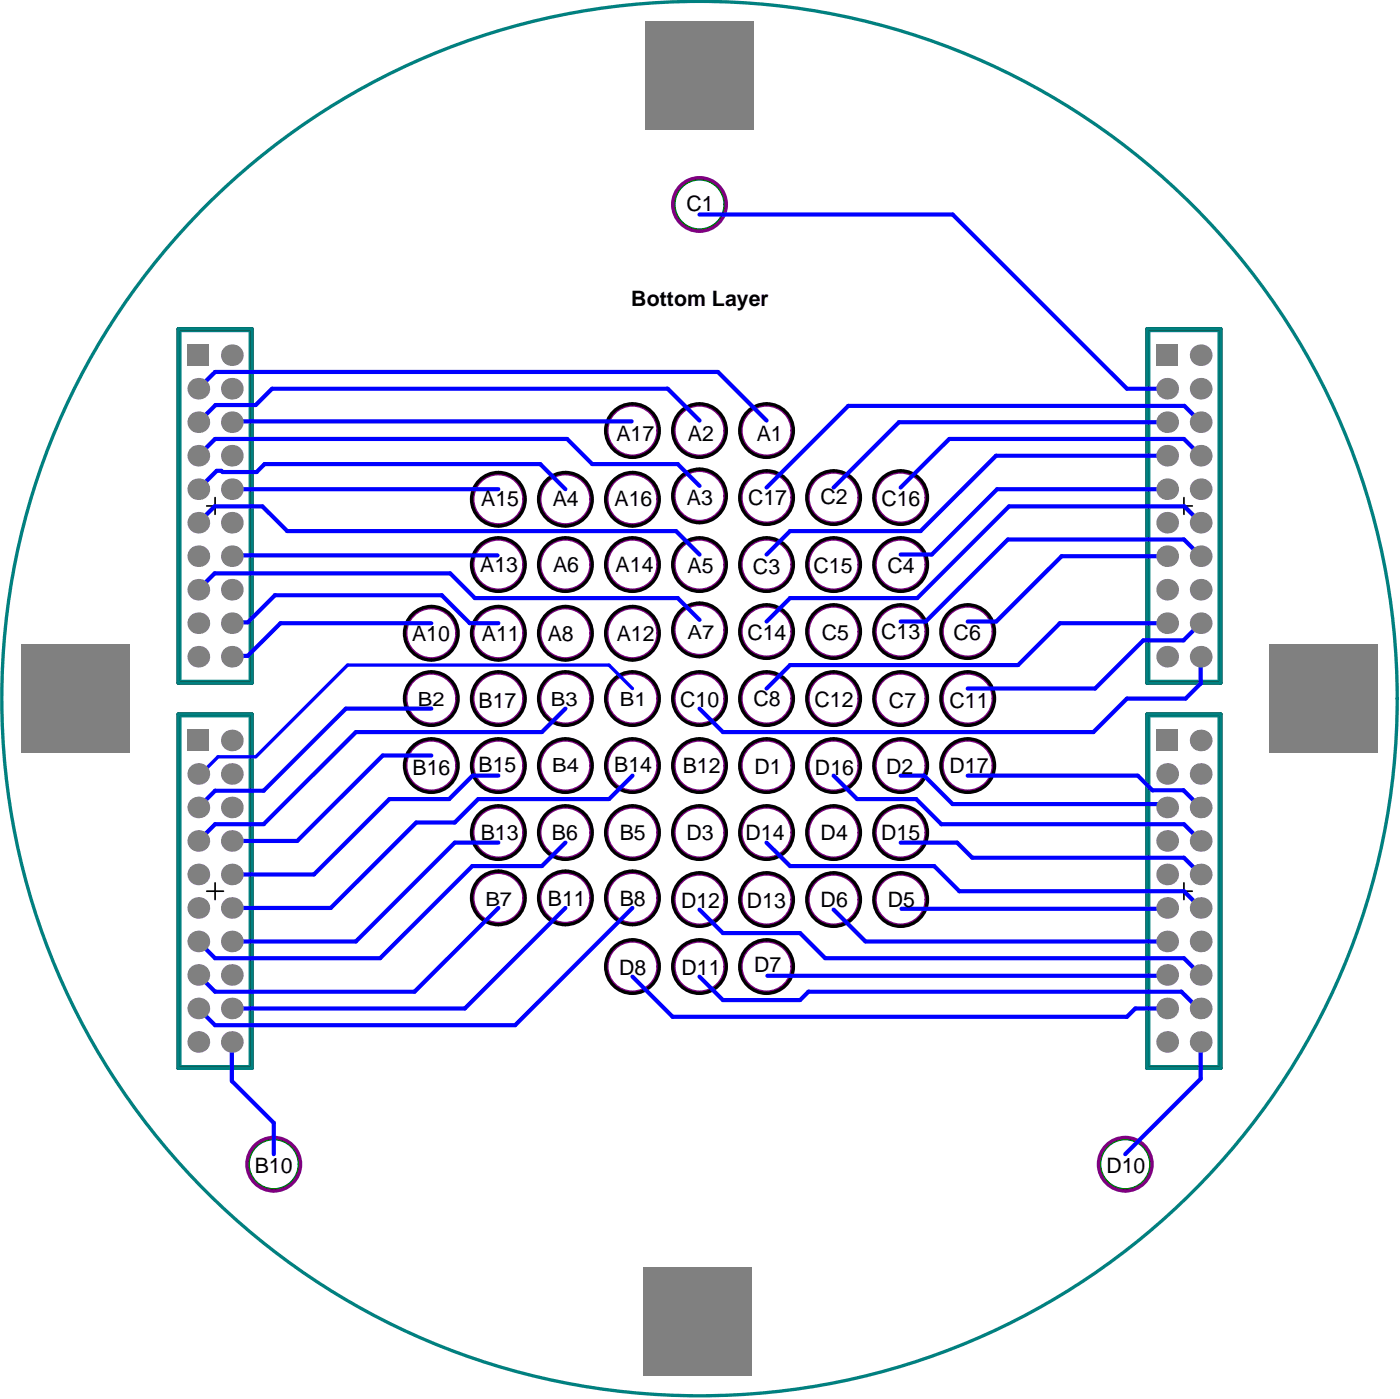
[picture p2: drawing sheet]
<svg xmlns="http://www.w3.org/2000/svg" width="278mm" height="278mm" viewBox="0 0 278 278" stroke-linecap="round" stroke-linejoin="round" font-family="sans-serif">
<g fill="none" stroke="#008000" stroke-width=".5">
<circle cx="139.1" cy="40.6" r="5"/>
<circle cx="54.4" cy="231.3" r="5"/>
<circle cx="223.7" cy="231.3" r="5"/>
</g>
<g fill="none" stroke="#800080" stroke-width=".66">
<circle cx="139.1" cy="40.6" r="5.3"/>
<circle cx="54.4" cy="231.3" r="5.3"/>
<circle cx="223.7" cy="231.3" r="5.3"/>
</g>
<path d="M42.8 98.9v3.3M235.4 98.9v3.3M41.1 100.5h3.3M233.7 100.5h3.4M41.1 177.1h3.3M42.8 175.4v3.4M233.7 177.1h3.4M235.4 175.4v3.4" fill="none" stroke="#000" stroke-width=".33"/>
<path d="M41 40.9a138.7 138.7 0 0 1 182.7-11.9 138.7 138.7 0 0 1 35.2 179.7 138.7 138.7 0 0 1-185.8 52 138.7 138.7 0 0 1-58.1-184 138.9 138.9 0 0 1 26-35.8zM35.4 65.3h14.7v70.4h-14.7zM35.8 65.7h14v69.7h-14zM228.1 65.3h14.6v70.4h-14.6zM242.4 65.7h-14v69.7h14M242.4 65.7v69.7M35.4 141.9h14.7v70.4h-14.7zM35.8 142.2h14v69.8h-14zM228.1 141.9h14.6v70.4h-14.6zM242.4 142.2h-14v69.8h14M242.4 142.2v69.8" fill="none" stroke="#008080" stroke-width=".66"/>
<g fill="none" stroke="#800080" stroke-width=".5">
<circle cx="99.1" cy="99.2" r="5"/>
<circle cx="112.4" cy="99.2" r="5"/>
<circle cx="125.7" cy="85.6" r="5"/>
<circle cx="125.7" cy="99.2" r="5"/>
<circle cx="139.1" cy="98.5" r="5"/>
<circle cx="139.1" cy="85.6" r="5"/>
<circle cx="152.4" cy="85.6" r="5"/>
<circle cx="152.4" cy="98.9" r="5"/>
<circle cx="165.7" cy="98.9" r="5"/>
<circle cx="179.1" cy="98.9" r="5"/>
<circle cx="99.1" cy="112.2" r="5"/>
<circle cx="112.4" cy="112.2" r="5"/>
<circle cx="125.7" cy="112.2" r="5"/>
<circle cx="139.1" cy="112.2" r="5"/>
<circle cx="152.4" cy="112.2" r="5"/>
<circle cx="165.7" cy="112.2" r="5"/>
<circle cx="179.1" cy="112.2" r="5"/>
<circle cx="85.8" cy="138.8" r="5"/>
<circle cx="85.8" cy="125.8" r="5"/>
<circle cx="99.1" cy="125.8" r="5"/>
<circle cx="99.1" cy="138.8" r="5"/>
<circle cx="112.4" cy="125.8" r="5"/>
<circle cx="112.4" cy="138.8" r="5"/>
<circle cx="125.7" cy="125.8" r="5"/>
<circle cx="125.7" cy="138.8" r="5"/>
<circle cx="139.1" cy="138.8" r="5"/>
<circle cx="139.1" cy="125.2" r="5"/>
<circle cx="152.4" cy="125.5" r="5"/>
<circle cx="152.4" cy="138.8" r="5"/>
<circle cx="165.7" cy="138.8" r="5"/>
<circle cx="165.7" cy="125.5" r="5"/>
<circle cx="179.1" cy="138.8" r="5"/>
<circle cx="179.1" cy="125.5" r="5"/>
<circle cx="192.4" cy="138.8" r="5"/>
<circle cx="192.4" cy="125.5" r="5"/>
<circle cx="85.8" cy="152.1" r="5"/>
<circle cx="99.1" cy="152.1" r="5"/>
<circle cx="112.4" cy="152.1" r="5"/>
<circle cx="125.7" cy="152.1" r="5"/>
<circle cx="139.1" cy="152.1" r="5"/>
<circle cx="152.4" cy="152.1" r="5"/>
<circle cx="165.7" cy="152.1" r="5"/>
<circle cx="179.1" cy="152.1" r="5"/>
<circle cx="192.4" cy="152.1" r="5"/>
<circle cx="99.1" cy="165.4" r="5"/>
<circle cx="99.1" cy="178.4" r="5"/>
<circle cx="112.4" cy="178.4" r="5"/>
<circle cx="112.4" cy="165.4" r="5"/>
<circle cx="125.7" cy="178.4" r="5"/>
<circle cx="125.7" cy="165.4" r="5"/>
<circle cx="139.1" cy="165.4" r="5"/>
<circle cx="139.1" cy="178.8" r="5"/>
<circle cx="152.4" cy="165.4" r="5"/>
<circle cx="152.4" cy="178.8" r="5"/>
<circle cx="165.7" cy="165.4" r="5"/>
<circle cx="165.7" cy="178.8" r="5"/>
<circle cx="179.1" cy="165.4" r="5"/>
<circle cx="179.1" cy="178.8" r="5"/>
<circle cx="125.7" cy="192.1" r="5"/>
<circle cx="139.1" cy="192.1" r="5"/>
<circle cx="152.4" cy="192.1" r="5"/>
</g>
<g fill="none" stroke="#000" stroke-width=".66">
<path d="M35.4 65.3h14.7v70.4h-14.7zM228.1 65.3h14.6v70.4h-14.6zM35.4 141.9h14.7v70.4h-14.7zM85.8 146.8a5.3 5.3 0 0 1 4.7 7.7 5.3 5.3 0 0 1-9 .8 5.3 5.3 0 0 1 3.4-8.4l.9-.1M99.1 146.8a5.3 5.3 0 0 1 4.7 7.7 5.3 5.3 0 0 1-9 .8 5.3 5.3 0 0 1 3.4-8.4l.9-.1M112.4 146.8a5.3 5.3 0 0 1 4.8 7.7 5.3 5.3 0 0 1-9.1 .8 5.3 5.3 0 0 1 3.4-8.4l.9-.1M125.7 146.8a5.3 5.3 0 0 1 4.8 7.7 5.3 5.3 0 0 1-9 .8 5.3 5.3 0 0 1 3.4-8.4l.8-.1M139.1 146.8a5.3 5.3 0 0 1 4.7 7.7 5.3 5.3 0 0 1-9 .8 5.3 5.3 0 0 1 3.4-8.4l.9-.1M152.4 146.8a5.3 5.3 0 0 1 4.8 7.7 5.3 5.3 0 0 1-9.1 .8 5.3 5.3 0 0 1 3.4-8.4l.9-.1M165.7 146.8a5.3 5.3 0 0 1 4.8 7.7 5.3 5.3 0 0 1-9.1 .8 5.3 5.3 0 0 1 3.5-8.4l.8-.1M179.1 146.8a5.3 5.3 0 0 1 4.7 7.7 5.3 5.3 0 0 1-9 .8 5.3 5.3 0 0 1 3.4-8.4l.9-.1M192.4 146.8a5.3 5.3 0 0 1 4.8 7.7 5.3 5.3 0 0 1-9.1 .8 5.3 5.3 0 0 1 3.4-8.4l.9-.1"/>
<path d="M228.1 141.9h14.6v70.4h-14.6zM99.1 173.1a5.3 5.3 0 0 1 4.7 7.7 5.3 5.3 0 0 1-9 .8 5.3 5.3 0 0 1 3.4-8.4l.9-.1M112.4 173.1a5.3 5.3 0 0 1 4.8 7.7 5.3 5.3 0 0 1-9.1 .8 5.3 5.3 0 0 1 3.4-8.4l.9-.1M125.7 173.1a5.3 5.3 0 0 1 4.8 7.7 5.3 5.3 0 0 1-9 .8 5.3 5.3 0 0 1 3.4-8.4l.8-.1"/>
<circle cx="99.1" cy="99.2" r="5.3"/>
<circle cx="112.4" cy="99.2" r="5.3"/>
<circle cx="125.7" cy="85.6" r="5.3"/>
<circle cx="125.7" cy="99.2" r="5.3"/>
<circle cx="139.1" cy="85.6" r="5.3"/>
<circle cx="139.1" cy="98.5" r="5.3"/>
<circle cx="152.4" cy="85.6" r="5.3"/>
<circle cx="152.4" cy="98.9" r="5.3"/>
<circle cx="165.7" cy="98.9" r="5.3"/>
<circle cx="179.1" cy="98.9" r="5.3"/>
<circle cx="99.1" cy="112.2" r="5.3"/>
<circle cx="112.4" cy="112.2" r="5.3"/>
<circle cx="125.7" cy="112.2" r="5.3"/>
<circle cx="139.1" cy="112.2" r="5.3"/>
<circle cx="152.4" cy="112.2" r="5.3"/>
<circle cx="165.7" cy="112.2" r="5.3"/>
<circle cx="179.1" cy="112.2" r="5.3"/>
<circle cx="85.8" cy="138.8" r="5.3"/>
<circle cx="85.8" cy="125.8" r="5.3"/>
<circle cx="99.1" cy="138.8" r="5.3"/>
<circle cx="99.1" cy="125.8" r="5.3"/>
<circle cx="112.4" cy="138.8" r="5.3"/>
<circle cx="112.4" cy="125.8" r="5.3"/>
<circle cx="125.7" cy="125.8" r="5.3"/>
<circle cx="125.7" cy="138.8" r="5.3"/>
<circle cx="139.1" cy="138.8" r="5.3"/>
<circle cx="139.1" cy="125.2" r="5.3"/>
<circle cx="152.4" cy="125.5" r="5.3"/>
<circle cx="152.4" cy="138.8" r="5.3"/>
<circle cx="165.7" cy="125.5" r="5.3"/>
<circle cx="165.7" cy="138.8" r="5.3"/>
<circle cx="179.1" cy="125.5" r="5.3"/>
<circle cx="179.1" cy="138.8" r="5.3"/>
<circle cx="192.4" cy="125.5" r="5.3"/>
<circle cx="192.4" cy="138.8" r="5.3"/>
<circle cx="99.1" cy="165.4" r="5.3"/>
<circle cx="112.4" cy="165.4" r="5.3"/>
<circle cx="125.7" cy="165.4" r="5.3"/>
<circle cx="139.1" cy="178.7" r="5.3"/>
<circle cx="139.1" cy="165.4" r="5.3"/>
<circle cx="152.4" cy="178.7" r="5.3"/>
<circle cx="152.4" cy="165.4" r="5.3"/>
<circle cx="165.7" cy="178.7" r="5.3"/>
<circle cx="165.7" cy="165.4" r="5.3"/>
<circle cx="179.1" cy="178.7" r="5.3"/>
<circle cx="179.1" cy="165.4" r="5.3"/>
<circle cx="125.7" cy="192.1" r="5.3"/>
<circle cx="139.1" cy="192.1" r="5.3"/>
<circle cx="152.4" cy="192.1" r="5.3"/>
</g>
<g fill="none" stroke="#00f" stroke-width=".83">
<path d="M139.1 42.6h50.3l34.7 34.6h8M39.4 77.2l3.4-3.3h99.9l9.7 9.7M39.4 97.2l3.7-3.7h.9l.3 .3h6.7l1.6-1.6h54.8l5 5M39.4 90.6l3.4-3.4h69.9l5 5h17l4.4 4.3M46.1 97.2h53M46.3 83.7h79.3M139.1 83.6l-6.4-6.4h-78.6l-3.3 3.3h-8l-3.4 3.4M232 83.9h-53.3l-13 13M232 97.2h-33.8l-12.9 13h-6.2M232 90.6h-34l-15 14.9h-25.9l-4.7 4.7M238.7 83.9l-3.2-3.2h-66.9l-16.2 16.2M238.7 90.5l-3.3-3.3h-46.7l-9.6 9.7"/>
<path d="M39.4 117.2l3.3-3.3h46.8l4.9 4.9h40.3l4.4 4.4M39.4 103.9l3.3-3.3h9.5l4.9 4.9h77.3l4.7 4.7M46.3 110.4h52.6M232 110.5h-20.9l-13 13h-5.7M238.7 103.9l-3.2-3.3h-34.9l-18.2 18.2h-25.3l-4.7 4.7M238.7 110.5l-3.3-3.3h-35l-16.4 16.3h-4.9M46.3 123.7h3l5.4-5.4h33.1l5.6 5.5h5.7M85.8 123.8h-30l-6.5 6.5h-3M232 123.8h-21.3l-8.3 8.4h-45.3l-4.7 4.6M238.7 130.5v5.3l-3 3h-11.6l-6.7 6.7h-73.7l-4.6-4.7M238.7 123.8l-3.4 3.4h-8l-9.6 9.6h-25.3M85.8 150.1h-9.7l-17 17h-13"/>
<path d="M85.8 140.8h-17l-16.4 16.3h-9.6l-3.4 3.3M99.1 154.1h-5.1l-4.7 4.7h-11.9l-15 15h-16.3M112.4 140.8l-4.7 4.7h-36.9l-18.4 18.3h-9.6l-3.4 3.3M125.7 154.1l-4.6 4.7h-26l-4.7 4.6h-7.6l-17 17h-19.7M165.7 154.1l4.7 4.7h11.7l5.1 5h48.2l3.3 3.3M179.1 154.1h4.6M183.7 154.1l5.7 5.7h42M192.4 154.1h33.8l2.9 2.9h6.2l3.4 3.4M99.1 167.4h-8.7l-19.6 19.7h-24.7M112.4 167.4l-4.7 4.7h-13.8l-18.3 18.3h-32.8l-3.4-3.3M152.4 167.4l4.7 4.7h28.6l5 5h44.7l3.3 3.3M179.1 167.4h11.2l3 3h42.1l3.3 3.4"/>
<path d="M99.1 180.4l-16.7 16.7h-39.6l-3.4-3.4M112.4 180.4l-20 20h-46.3M125.7 180.4l-23.3 23.3h-59.6l-3.4-3.3M125.7 194.1l8 7.9h90.4l1.6-1.6h6.3M139.1 180.7l4.6 4.7h15.4l5 5h71.3l3.3 3.3M139.1 194.1l4.6 4.6h15.4l1.6-1.6h74.2l3.3 3.3M152.6 193.9h79.3M165.7 180.7l6.4 6.4h60M179.2 180.6h52.7M46.1 207v7.8l8.3 8.3v6.2M238.7 207v7.4l-15 14.9"/>
</g>
<path d="M125.7 136.8l-4.6-4.6h-52l-18.3 18.2h-7.5l-3.4 3.4" fill="none" stroke="#00f" stroke-width=".66"/>
<g fill="#808080">
<circle cx="39.4" cy="173.8" r="2.15"/>
<circle cx="39.4" cy="193.7" r="2.15"/>
<circle cx="39.4" cy="200.4" r="2.15"/>
<circle cx="39.4" cy="207" r="2.15"/>
<circle cx="39.4" cy="160.4" r="2.15"/>
<circle cx="39.4" cy="180.4" r="2.15"/>
<circle cx="39.4" cy="187.1" r="2.15"/>
<circle cx="39.4" cy="153.8" r="2.15"/>
<circle cx="39.4" cy="167.1" r="2.15"/>
<circle cx="46.1" cy="207" r="2.15"/>
<circle cx="46.1" cy="153.8" r="2.15"/>
<circle cx="46.1" cy="160.4" r="2.15"/>
<circle cx="46.1" cy="167.1" r="2.15"/>
<circle cx="46.1" cy="173.8" r="2.15"/>
<circle cx="46.1" cy="180.4" r="2.15"/>
<circle cx="46.1" cy="187.1" r="2.15"/>
<circle cx="46.1" cy="200.4" r="2.15"/>
<circle cx="46.1" cy="193.7" r="2.15"/>
<circle cx="46.1" cy="147.1" r="2.15"/>
<circle cx="46.1" cy="130.5" r="2.15"/>
<circle cx="39.4" cy="130.5" r="2.15"/>
<circle cx="46.1" cy="123.8" r="2.15"/>
<circle cx="39.4" cy="123.8" r="2.15"/>
<circle cx="39.4" cy="117.2" r="2.15"/>
<circle cx="46.1" cy="117.2" r="2.15"/>
<circle cx="39.4" cy="110.5" r="2.15"/>
<circle cx="46.1" cy="110.5" r="2.15"/>
<circle cx="39.4" cy="103.9" r="2.15"/>
<circle cx="46.1" cy="103.9" r="2.15"/>
<circle cx="39.4" cy="97.2" r="2.15"/>
<circle cx="46.1" cy="97.2" r="2.15"/>
<circle cx="39.4" cy="90.6" r="2.15"/>
<circle cx="46.1" cy="90.6" r="2.15"/>
<circle cx="39.4" cy="83.9" r="2.15"/>
<circle cx="46.1" cy="83.9" r="2.15"/>
<circle cx="39.4" cy="77.2" r="2.15"/>
<circle cx="46.1" cy="77.2" r="2.15"/>
<circle cx="46.1" cy="70.6" r="2.15"/>
<circle cx="232.1" cy="207" r="2.15"/>
<circle cx="238.7" cy="207" r="2.15"/>
<circle cx="238.7" cy="200.4" r="2.15"/>
<circle cx="232.1" cy="200.4" r="2.15"/>
<circle cx="238.7" cy="193.7" r="2.15"/>
<circle cx="232.1" cy="193.7" r="2.15"/>
<circle cx="238.7" cy="187.1" r="2.15"/>
<circle cx="232.1" cy="187.1" r="2.15"/>
<circle cx="238.7" cy="180.4" r="2.15"/>
<circle cx="232.1" cy="180.4" r="2.15"/>
<circle cx="238.7" cy="173.8" r="2.15"/>
<circle cx="232.1" cy="173.8" r="2.15"/>
<circle cx="238.7" cy="167.1" r="2.15"/>
<circle cx="232.1" cy="167.1" r="2.15"/>
<circle cx="238.7" cy="160.4" r="2.15"/>
<circle cx="232.1" cy="160.4" r="2.15"/>
<circle cx="232.1" cy="153.8" r="2.15"/>
<circle cx="238.7" cy="153.8" r="2.15"/>
<circle cx="238.7" cy="147.1" r="2.15"/>
<circle cx="232.1" cy="130.5" r="2.15"/>
<circle cx="238.7" cy="130.5" r="2.15"/>
<circle cx="232.1" cy="123.8" r="2.15"/>
<circle cx="238.7" cy="123.8" r="2.15"/>
<circle cx="232.1" cy="117.2" r="2.15"/>
<circle cx="238.7" cy="117.2" r="2.15"/>
<circle cx="232.1" cy="110.5" r="2.15"/>
<circle cx="238.7" cy="110.5" r="2.15"/>
<circle cx="232.1" cy="103.9" r="2.15"/>
<circle cx="238.7" cy="103.9" r="2.15"/>
<circle cx="232.1" cy="97.2" r="2.15"/>
<circle cx="238.7" cy="97.2" r="2.15"/>
<circle cx="232.1" cy="90.6" r="2.15"/>
<circle cx="238.7" cy="90.6" r="2.15"/>
<circle cx="232.1" cy="83.9" r="2.15"/>
<circle cx="238.7" cy="83.9" r="2.15"/>
<circle cx="232.1" cy="77.2" r="2.15"/>
<circle cx="238.7" cy="77.2" r="2.15"/>
<circle cx="238.7" cy="70.6" r="2.15"/>
</g>
<g fill="#808080">
<path d="M127.9 251.8h21.7v21.6h-21.7z" fill-rule="evenodd"/>
<path d="M37.3 145h4.3v4.3h-4.3z" fill-rule="evenodd"/>
<path d="M4.3 128h21.6v21.6h-21.6z" fill-rule="evenodd"/>
<path d="M37.3 68.4h4.3v4.3h-4.3z" fill-rule="evenodd"/>
<path d="M128.2 4.2h21.7v21.6h-21.7z" fill-rule="evenodd"/>
<path d="M229.9 145h4.3v4.3h-4.3z" fill-rule="evenodd"/>
<path d="M252.2 128h21.7v21.6h-21.7z" fill-rule="evenodd"/>
<path d="M229.9 68.4h4.3v4.3h-4.3z" fill-rule="evenodd"/>
</g>
<g font-size="4.2">
<text x="136.5" y="41.9">C1</text>
<text x="125.5" y="60.8">Bottom Layer</text>
<text x="122.6" y="87.6">A17</text>
<text x="136.8" y="87.6">A2</text>
<text x="150.4" y="87.6">A1</text>
<text x="95.7" y="100.5">A15</text>
<text x="109.9" y="100.5">A4</text>
<text x="122.2" y="100.5">A16</text>
<text x="136.6" y="100.4">A3</text>
<text x="148.7" y="100.4">C17</text>
<text x="163.1" y="100.1">C2</text>
<text x="175.2" y="100.5">C16</text>
<text x="95.5" y="113.6">A13</text>
<text x="110" y="113.7">A6</text>
<text x="122.4" y="113.7">A14</text>
<text x="136.7" y="113.8">A5</text>
<text x="161.7" y="113.9">C15</text>
<text x="176.4" y="113.9">C4</text>
<text x="149.7" y="114">C3</text>
<text x="81.9" y="127.4">A10</text>
<text x="95.8" y="127.4">A11</text>
<text x="108.9" y="127.4">A8</text>
<text x="122.6" y="127.4">A12</text>
<text x="148.6" y="127.1">C14</text>
<text x="163.4" y="127.1">C5</text>
<text x="175.2" y="127">C13</text>
<text x="189.6" y="127.1">C6</text>
<text x="95.2" y="140.8">B17</text>
<text x="135.2" y="140.5">C10</text>
<text x="149.8" y="140.4">C8</text>
<text x="162" y="140.5">C12</text>
<text x="176.7" y="140.7">C7</text>
<text x="188.8" y="140.6">C11</text>
<text x="82" y="153.9">B16</text>
<text x="95.1" y="153.5">B15</text>
<text x="122.1" y="153.5">B14</text>
<text x="135.7" y="153.6">B12</text>
<text x="150" y="153.8">D1</text>
<text x="162" y="154">D16</text>
<text x="176.2" y="153.9">D2</text>
<text x="188.8" y="153.5">D17</text>
<text x="95.6" y="167">B13</text>
<text x="109.7" y="167">B6</text>
<text x="123.2" y="167">B5</text>
<text x="136.5" y="166.9">D3</text>
<text x="148.2" y="167">D14</text>
<text x="163.2" y="166.8">D4</text>
<text x="175.2" y="166.8">D15</text>
<text x="108.9" y="179.9">B11</text>
<text x="123.2" y="180.1">B8</text>
<text x="135.4" y="180.5">D12</text>
<text x="148.5" y="180.3">D13</text>
<text x="163.2" y="180.3">D6</text>
<text x="176.5" y="180.2">D5</text>
<text x="123.1" y="193.7">D8</text>
<text x="135.5" y="193.7">D11</text>
<text x="149.9" y="193.2">D7</text>
<text x="50.6" y="233">B10</text>
<text x="220" y="233">D10</text>
</g>
<g font-size="3.9">
<text x="136.7" y="127">A7</text>
<text x="83.1" y="140.3">B2</text>
<text x="109.5" y="140.4">B3</text>
<text x="123.2" y="140.3">B1</text>
<text x="109.8" y="153.5">B4</text>
<text x="96.5" y="179.9">B7</text>
</g>
</svg>
